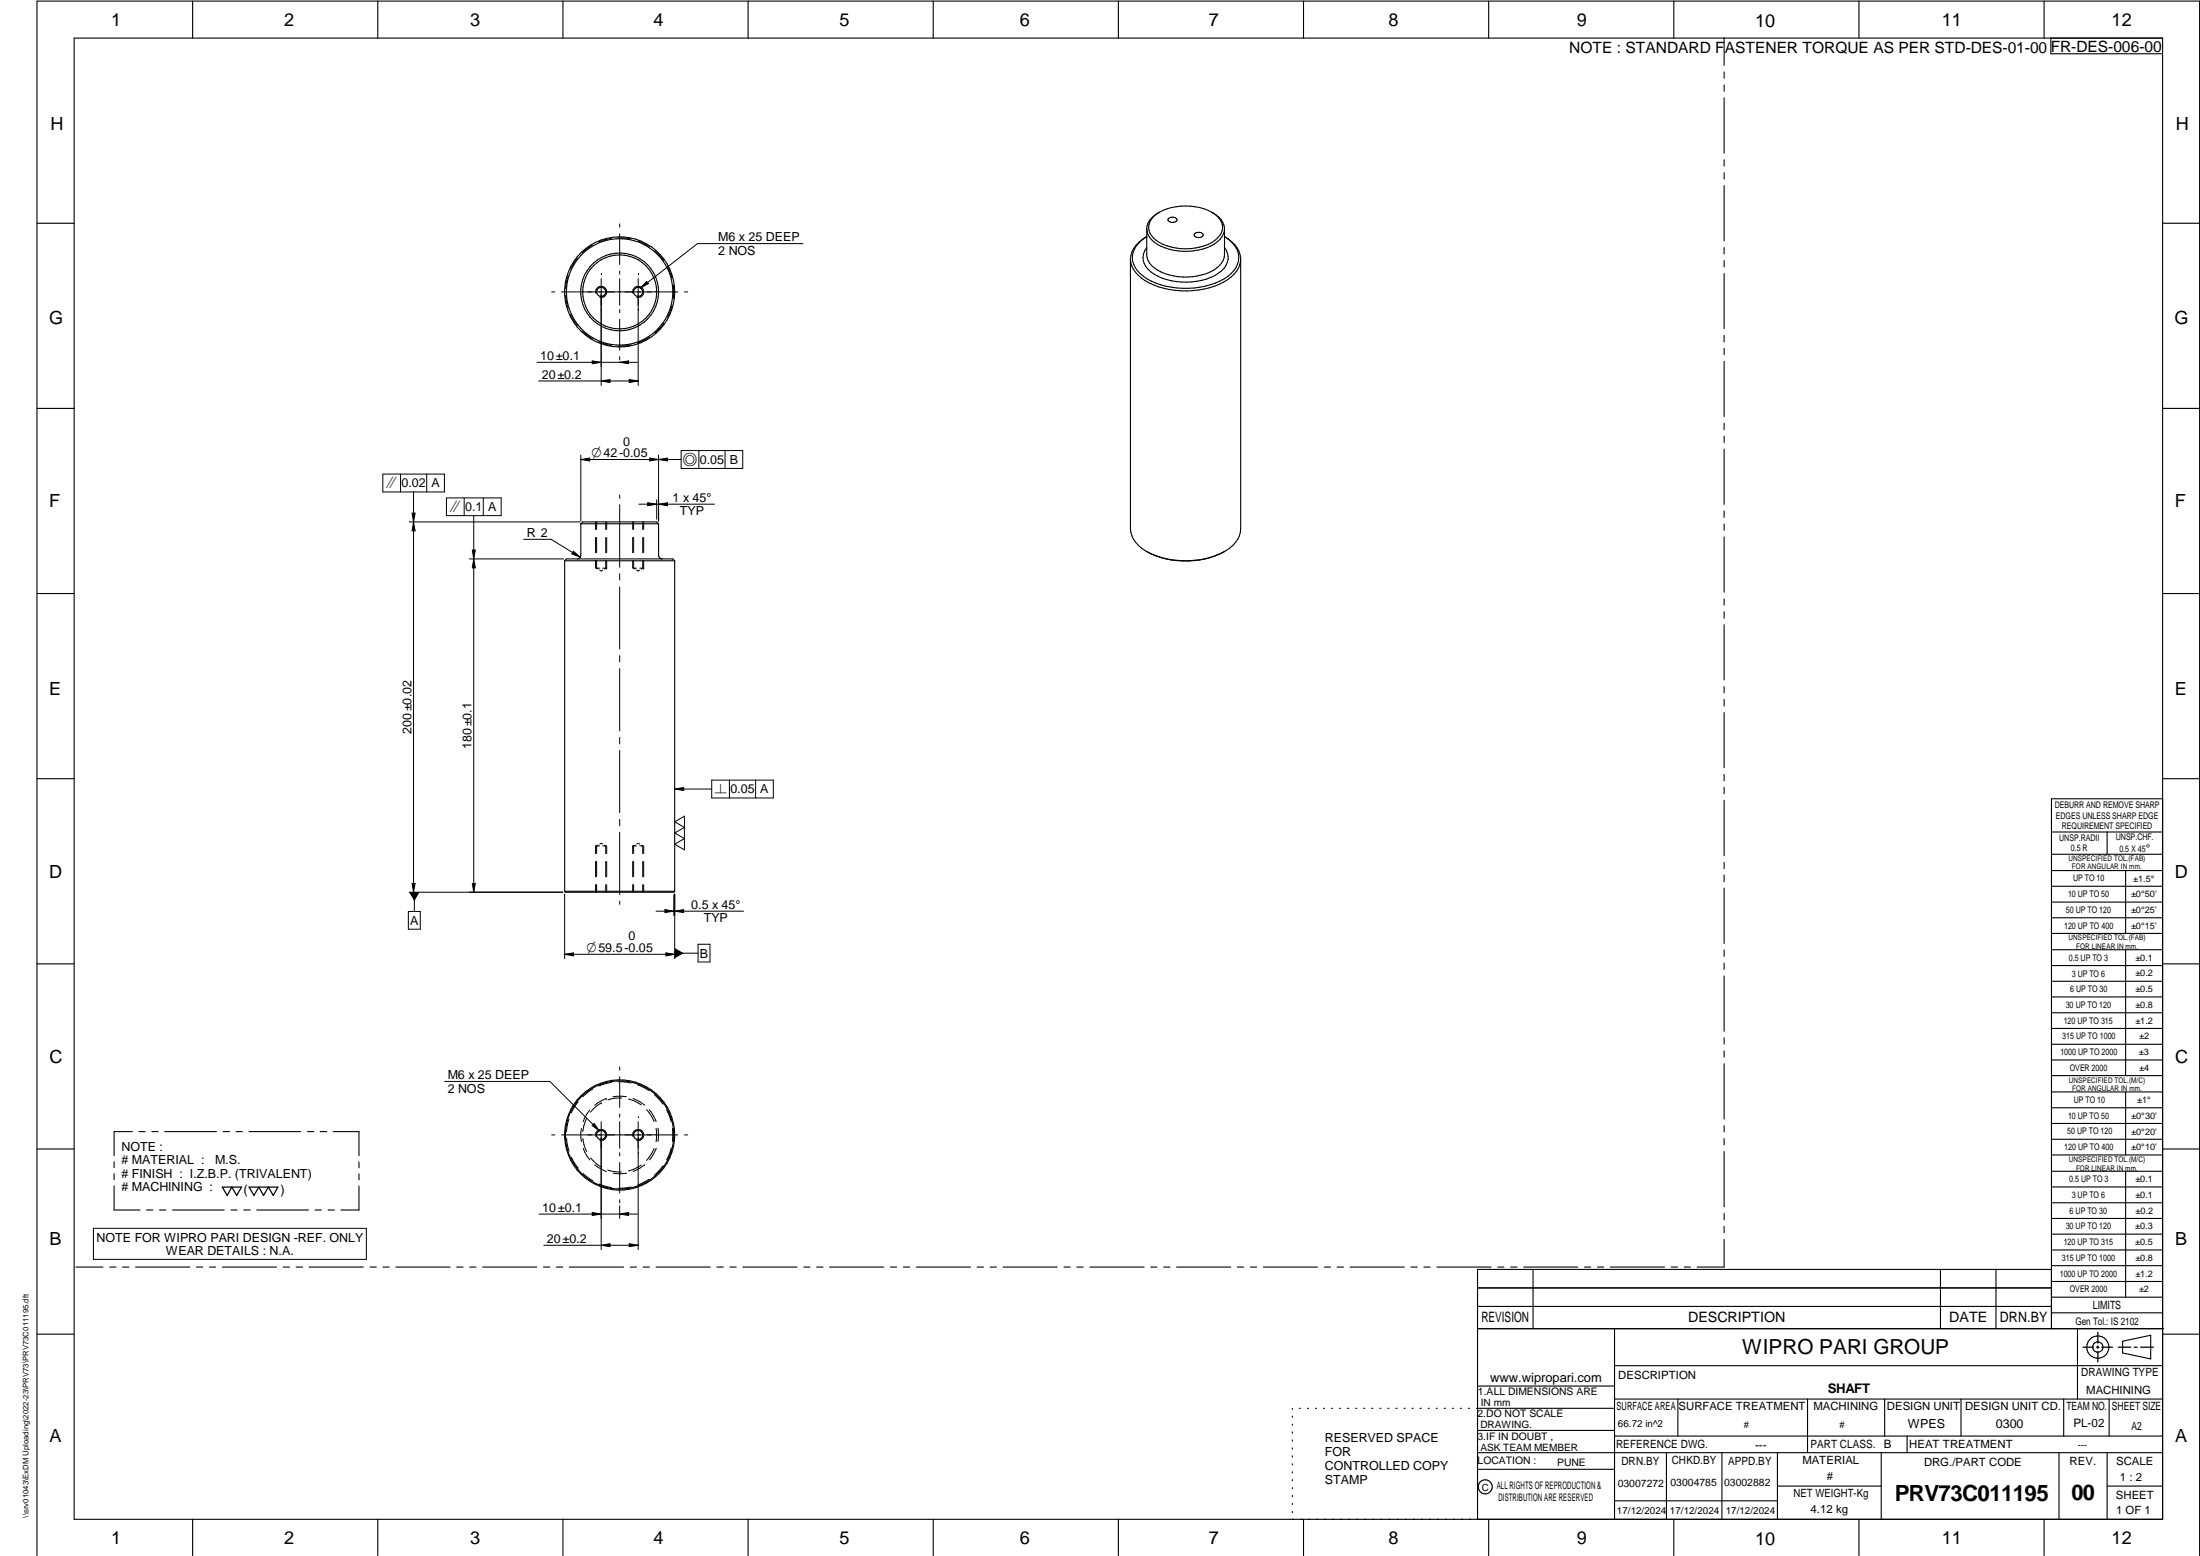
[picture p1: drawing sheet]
<svg xmlns="http://www.w3.org/2000/svg" width="594mm" height="420mm" viewBox="0 0 594 420" stroke-linecap="round" stroke-linejoin="round" font-family="sans-serif">
<g fill="none" stroke="#000" stroke-width=".3">
<path d="M20 10.3h564v400h-564zM52 .3v10M102 .3v10M152 .3v10M202 .3v10M252 .3v10M302 .3v10M352 .3v10M402 .3v10M452 .3v10M465.6 10.2v7.5M465.6 19.4v1.7"/>
<path d="M502 .3v10M552 .3v10M553.8 10.3v4.2h30.1M465.6 22.9v1.7M465.6 26.4v15M313.1 57.3l-.4 .2a5.3 5.3 0 0 0-3 4.3M313.1 57.3a4.2 4.2 0 0 0-2.2 6.3 10.6 10.6 0 0 0 7.9 3.5 13.7 13.7 0 0 0 10-2.8 3.9 3.9 0 0 0-.7-6.4l-.9-.6M315.5 59.1a1.6 1.6 0 0 1 2.3 .1 1.29 1.29 0 0 1-2.1 .6l-.2-.2zM327.2 57.3a15.6 15.6 0 0 0-14.1 0M327.2 57.3a5.2 5.2 0 0 1 3.4 5.1 7.5 7.5 0 0 1-5.8 4.9 16.1 16.1 0 0 1-13.1-1.9 5 5 0 0 1-2-3.6M465.6 43.1v1.7M465.6 46.7v1.6"/>
<path d="M465.6 50.1v15M10 60.3h10M309.6 63.9a7.8 7.8 0 0 0-4.3 6.1M309.7 63.9h.1M322.5 63.2a1.4 1.4 0 0 1 2.4 .4 1.53 1.53 0 0 1-2.5-.1zM330.7 63.9h.1M330.7 61.8v6.9a6.3 6.3 0 0 1-4.9 5.2 15.9 15.9 0 0 1-14.1-1.6 4.6 4.6 0 0 1-2-3.6v-6.9M330.7 63.9a7.7 7.7 0 0 1 4.3 5.7 7.4 7.4 0 0 1-4.6 6.6 23 23 0 0 1-21.2-.4 7.6 7.6 0 0 1-3.9-5.8M330.7 66.8a4.5 4.5 0 0 1-1.6 6.9 17.2 17.2 0 0 1-18.3-.3 4.4 4.4 0 0 1-1.1-6.6M330.7 63.9a6.3 6.3 0 0 1 3.5 7.4 10.6 10.6 0 0 1-7.3 5.6 21.8 21.8 0 0 1-18.2-2.3 5.8 5.8 0 0 1-2.2-7.6 9.3 9.3 0 0 1 3.2-3.1M335 70v72.8a7.9 7.9 0 0 1-5.2 6.6 23.3 23.3 0 0 1-20.4-.6 7.7 7.7 0 0 1-4.1-6v-72.8M465.6 66.8v1.7"/>
<path d="M465.6 70.4v1.7M465.6 73.9v14.9M584 60.3h10M465.6 90.6v1.7M465.6 94.1v1.7M465.6 97.6v14.9M10 110.3h10M465.6 114.3v1.7M465.6 117.8v1.7M584 110.3h10M465.6 121.3v14.9M465.6 138v1.7"/>
<path d="M152.5 151.4v89.3M152.5 151.4h29.7M152.5 151.4l.4-.5h28.8l.5 .5M156.8 141.4v8.5a1.01 1.01 0 0 1-1 1M156.8 141.4l.5-.5h20l.5 .5M156.8 141.4h21M177.8 141.4v8.5a1.01 1.01 0 0 0 1.1 1M182.2 151.4v89.3M330.7 148.9a22.9 22.9 0 0 1-21.1 0M465.6 141.5v1.7M465.6 145v14.9M10 160.3h10"/>
<path d="M465.6 161.7v1.7M465.6 165.2v1.7M465.6 168.7v14.9M584 160.3h10M465.6 185.4v1.7M465.6 188.9v1.7M465.6 192.4v14.9M10 210.3h10M465.6 209.1v1.7M465.6 212.6v1.7M465.6 216.1v14.9M584 215.7h-30v143.1"/>
<path d="M584 210.3h10M465.6 232.8v1.7M465.6 236.3v1.7M465.6 239.8v15M554 224.7h30M554 230.7h30M554 235.1h30M554 239.3h30M569 224.7v6M574 235.1v17M152.5 240.7h29.7M182.2 240.7l-.3 .2h-29.2l-.2-.2"/>
<path d="M465.6 256.5v1.7M554 243.6h30M554 247.8h30M554 252.1h30M554 256.5h30M574 256.5v33.9M10 260.3h10M465.6 260.1v1.6M465.6 263.5v15M554 260.7h30M554 265h30M554 269.2h30"/>
<path d="M554 273.5h30M554 277.7h30M584 260.3h10M465.6 280.2v1.7M465.6 283.8v1.7M465.6 287.2v15M554 282h30M554 286.2h30M554 290.4h30M554 294.9h30M554 299.1h30M574 294.9v17"/>
<path d="M10 310.3h10M30.8 313.7v1.6M30.8 316.9v1.7M35.7 305.6h-4.9v6.4M37.5 305.6h1.7M41 305.6h1.7M44.5 305.6h14M60.2 305.6h1.8M63.7 305.6h1.7M67.3 305.6h13.9M83 305.6h1.7M86.5 305.6h1.7"/>
<path d="M90 305.6h6.9v6.5M96.9 313.7v1.6M96.9 317v1.6M465.6 304v1.6M465.6 307.5v1.7M465.6 310.9v15M554 303.4h30M554 307.6h30M554 311.9h30M554 316.3h30M574 316.3v34M584 310.3h10"/>
<path d="M30.8 320.2v6.5h7M39.6 326.7h1.7M43.1 326.7h1.7M46.6 326.7h13.9M62.4 326.7h1.6M65.8 326.7h1.8M69.3 326.7h14M85.1 326.7h1.7M88.6 326.7h1.7M96.9 320.3v6.4h-4.8M465.6 334.7v7.4h-7.3M465.6 327.7v1.7"/>
<path d="M465.6 331.2v1.7M554 320.5h30M554 324.8h30M554 329h30M554 333.2h30M554 337.5h30M20.5 342.1h7.3M29.6 342.1h1.7M33.1 342.1h1.7M36.6 342.1h14.7M53 342.1h1.7M56.6 342.1h1.6"/>
<path d="M60.1 342.1h14.6M76.5 342.1h1.7M80 342.1h1.7M83.5 342.1h14.6M99.9 342.1h1.7M103.4 342.1h1.7M106.9 342.1h14.6M123.3 342.1h1.7M126.8 342.1h1.7M130.3 342.1h14.6M146.8 342.1h1.7M150.2 342.1h1.8"/>
<path d="M153.7 342.1h14.7M170.2 342.1h1.7M173.7 342.1h1.7M177.2 342.1h14.6M193.6 342.1h1.7M197.1 342.1h1.7M200.6 342.1h14.6M217 342.1h1.7M220.5 342.1h1.7M224 342.1h14.7M240.4 342.1h1.7M244 342.1h1.7"/>
<path d="M247.4 342.1h14.7M263.9 342.1h1.7M267.4 342.1h1.7M270.9 342.1h14.6M287.3 342.1h1.7M290.8 342.1h1.7M294.3 342.1h14.6M310.7 342.1h1.7M314.2 342.1h1.7M317.7 342.1h14.7M334.1 342.1h1.8M337.6 342.1h1.7"/>
<path d="M341.2 342.1h14.6M357.6 342.1h1.7M361.1 342.1h1.7M364.6 342.1h14.6M381 342.1h1.7M384.5 342.1h1.7M388 342.1h14.6M399 358.8h185.2M399 352.8h155M399 347.8h155M404.4 342.1h1.7M407.9 342.1h1.8"/>
<path d="M411.4 342.1h14.7M414 342.8v16M427.9 342.1h1.6M431.4 342.1h1.7M434.8 342.1h14.7M436 358.8v51.5M451.3 342.1h1.7M454.8 342.1h1.7M524 342.8v16M539 342.8v16M554 341.8h30M554 346h30"/>
<path d="M554 350.3h30M554 354.5h30M554 342.8h-155v67.5M561 358.8v19M10 360.3h10M399 374.3h37M436 377.8h148M453.1 377.8v10M488.1 377.8v14.5M508.9 377.8v10M529.5 377.8v10M557.3 377.8v10"/>
<path d="M569.5 377.8v10M573.2 362.2l7.6-1.6v6.3l-7.6-1.6zM584 368.8h-148M584 360.3h10M349 380.3v.3M349 382.4v.3M349 384.6v.3M349 386.7v.3M349 388.8v.3M349 391v.3M349 393.1v.3M349 395.3v.3"/>
<path d="M349 397.4v.3M349 399.5v.3M350.9 380.3h.2M353.1 380.3h.2M355.2 380.3h.3M357.4 380.3h.3M359.6 380.3h.3M361.7 380.3h.3M363.9 380.3h.3M366.1 380.3h.3M368.3 380.3h.2M370.4 380.3h.3"/>
<path d="M372.6 380.3h.3M374.8 380.3h.3M376.9 380.3h.4M379.1 380.3h.3M381.3 380.3h.3M383.4 380.3h.4M385.6 380.3h.3M387.8 380.3h.3M390 380.3h.3M392.2 380.3h.3M394.3 380.3h.3M396.5 380.3h.3"/>
<path d="M398.7 380.3h37.3M399 396.7h37M399 392.3h185M399 386.2h37M436 387.8h148M450 392.3v18M465 392.3v18M480 392.3v18M508 392.3v18M515 387.8v4.5M556 392.3v18M569 392.3v18"/>
<path d="M52 410.3v9.7M102 410.3v9.7M152 410.3v9.7M202 410.3v9.7M252 410.3v9.7M302 410.3v9.7M349 401.7v.3M349 403.8v.4M349 406v.3M349 408.1v.3M352 410.3v9.7M402 410.3v9.7"/>
<path d="M436 405.3h44M452 410.3v9.7M480 401.3h28M502 410.3v9.7M552 410.3v9.7M569 401.3h15M10 420v-419.7h584v419.7"/>
<circle cx="162.3" cy="78.8" r="1.23"/>
<circle cx="167.3" cy="78.8" r="14.4"/>
<circle cx="167.3" cy="78.8" r="10.5"/>
<circle cx="167.3" cy="78.8" r="10"/>
<circle cx="167.3" cy="78.8" r="14.9"/>
<circle cx="172.3" cy="78.8" r="1.24"/>
<circle cx="162.3" cy="306.4" r="1.23"/>
<circle cx="167.3" cy="306.5" r="14.6"/>
<circle cx="167.3" cy="306.5" r="14.9"/>
<circle cx="172.3" cy="306.4" r="1.23"/>
<circle cx="566.5" cy="363.7" r="1.39"/>
<circle cx="566.5" cy="363.8" r="3"/>
<circle cx="401.1" cy="401.5" r="1.9"/>
</g>
<g fill="none" stroke="#000" stroke-width=".27">
<path d="M149 78.8h.8M151.6 78.8h31.4M152.8 79.8l.2 2.2 .4 1.3M153.4 74.4l-.4 1.3-.2 2.2M155.9 69.7l-1.9 3M160 66.2l-2.8 2.1M160.9 79.2a1.49 1.49 0 0 1 1.3-1.9 1.49 1.49 0 0 1 1.6 1.7 1.49 1.49 0 0 1-1.8 1.3M162.3 75.2v28.9M165.1 64.4l-3.5 1M166.9 64.2l3.5 .4M167.3 60.5v.8M167.3 63.1v8.3"/>
<path d="M167.3 73.2v.8M167.3 75.2v7.2M170.9 79.2a1.49 1.49 0 0 1 1.3-1.9 1.49 1.49 0 0 1 1.6 1.7 1.49 1.49 0 0 1-1.8 1.3M172.2 65.1l3.2 1.5M172.3 75.2v28.9M174.6 76l.5 .6-2.1 1.2zM176.9 67.7l1.1 1 1.2 1.7M180.2 71.9l1.3 3.3M181.8 77l.1 3.6M184.8 78.8h.9M216.8 65.8h-28.5l-15.3 12M145 97.8h27.1"/>
<path d="M154 85h.1M154 85l1.9 3M157.2 89.3l2.8 2.2M159.9 97.5l2.4 .3-2.4 .4zM161.7 92.3l1.7 .6 1.7 .4M167.3 97.8l2.4-.3v.7zM167.3 83.6v.9M167.3 86.2v8.3M167.3 96.3v.9M170.5 93.1l-3.6 .3M175.4 91l-3.2 1.6M179.2 87.2l-2.3 2.7"/>
<path d="M181.5 82.4l-1.3 3.3M145.5 102.9h26.8M162.3 102.9l2.4-.4v.8zM169.9 102.5l2.4 .4-2.4 .4zM103.4 128h16.6v4.8h-16.6zM108.2 128v4.8M111.3 138.6h.8l-.4 2.3zM111.7 132.8v108.1M115.2 128v4.8M120.6 134.5h14.7v4.7h-14.7zM125.3 134.5v4.7M127.9 139.2v101.7"/>
<path d="M130.5 134.5v4.7M156.8 124.1l2.5-.4v.8zM156.8 124.1h27.1M156.8 122.9v17.8M167.3 133.6v.9M167.3 136.3v16.9M172.5 136.1h20.4M174.9 135.8l2.4 .3-2.4 .5zM175.4 123.7v.8l4.8-.8v.8zM177.3 135v5.2M177.8 136.1l2.4-.3v.8zM177.8 122.9v17.8"/>
<path d="M183.9 121.7h16.7v4.8h-16.7zM188.7 121.7v4.8M195.8 121.7v4.8M110.5 140.9h46.1M111.7 140.9l.4 2.4h-.8zM126.7 150.9h25.5M127.5 148.5h.8l-.4 2.4zM127.9 150.9l.4 2.4h-.8zM141.4 145.6h7.4l7.9 4.9M154.8 148.8l1.9 1.7-2.3-.9zM160.8 151.3v2.1M160.8 140.9v2.1"/>
<path d="M160.8 145.1v4.1M161 153.4h.9M161.1 140.9v2.1M161.1 145.1v4.1M161.1 151.3v2.1l.4 .3M161.9 153.9l.4 .3 .4-.2M162.8 153.4h.9M163.6 140.9v2.1M163.6 145.2v4.1M163.6 151.4v2l-.5 .3M163.8 153.4h.1M163.8 140.9v2.1"/>
<path d="M163.8 145.1v4.1M163.8 151.3v2.1M167.3 154.9v1.7M167.3 158.5v16.8M170.9 151.3v2.1M170.9 140.9v2.1M170.9 145.1v4.1M171 153.4h.9M171.1 140.9v2.1M171.1 145.1v4.1M171.1 151.3v2.1l.4 .3M171.9 153.9l.4 .3 .4-.2"/>
<path d="M172.8 153.4h.8M173.6 140.9v2.1M173.6 145.2v4.1M173.6 151.4v2l-.5 .3M173.8 153.4h.1M173.8 140.9v2.1M173.8 145.1v4.1M173.8 151.3v2.1M167.3 177v1.7M167.3 180.6v16.8M167.3 199.1v1.8M167.3 202.6v16.9"/>
<path d="M182.2 213.1h10M182.2 213.1l2.4-.5v.8zM192.2 210.7h16.6v4.8h-16.6zM197 210.7v4.8M204 210.7v4.8M111.3 238.5h.8l-.4 2.4zM127.5 238.5h.8l-.4 2.4zM160.8 228.4h.1M160.8 228.4v2.1M160.8 232.6v4.2M160.8 238.9v2M161 228.4h.9"/>
<path d="M161.1 232.6v4.1M161.1 238.8v2.1M161.5 228.2l-.4 .2v2.1M162.7 227.9l-.4-.2-.3 .2M162.8 228.4h.9M163.2 228.2l.4 .2v2.1M163.6 232.6v4.2M163.6 238.9v2M163.8 228.4v2.1M163.8 232.6v4.2M163.8 238.9v2M167.3 221.2v1.8"/>
<path d="M167.3 224.7v16.9M170.9 228.4h.1M170.9 228.4v2.1M170.9 232.6v4.2M170.9 238.9v2M171 228.4h.9M171.1 232.6v4.1M171.1 238.8v2.1M171.5 228.2l-.4 .2v2.1M172.8 228.4h.8M172.8 227.9l-.5-.2-.3 .2M173.2 228.2l.4 .2v2.1"/>
<path d="M173.6 232.6v4.2M173.6 238.9v2M173.8 228.4v2.1M173.8 232.6v4.2M173.8 238.9v2M182.2 221.9l2.6-1.5v9.1l-2.6-1.5 2.6-1.6-2.6-1.5 2.6-1.5zM110.3 246.1h3.2v4.8h-3.2zM110.5 240.9h41.5M111.9 240.9v5.2M152.5 241.4v17.5M152.5 257.7h29.7M152.5 257.7l2.3-.4v.8z"/>
<path d="M167.3 243.3v.9M177.2 246h23.6M179.6 245.6l2.3 .4-2.3 .4zM179.8 257.3l2.4 .4-2.4 .4zM181.9 241.6v5.6M182.2 241.4v17.5M182.2 246l2.4-.4v.8zM182.2 257.4h6.3M188.5 255h3.2v4.8h-3.2zM120.1 292h28.4l13.3 13.4M156.1 297.5l-1.8 3M159.3 299.8l-1.4 2.1-.4 1"/>
<path d="M160.1 294l-2.8 2.2M162.3 297.8h.1M162.3 297.8l-1.1 .7-1.7 1.8M163.7 296.6l-1.2 .6-1.9 1.2M163.7 296.6h.1M165.1 292.3l-3.4 .9M166.9 292.1l3.4 .3M167.3 288.1v.9M167.3 290.7v8.3M167.8 296.5a8.5 8.5 0 0 0-3.6 .5M169.1 296.1l-1.4-.1-2.2 .2M169.7 296.8a8.3 8.3 0 0 1 3.4 1.6"/>
<path d="M170.9 296.6l1.9 .9 1.2 .9M172.1 292.9l2 .9 1.1 .7M174.6 299.6l1.4 1.9 .6 1.3M175.3 299.7l1.2 1.6 .7 1.6M176.7 295.6l2.3 2.6M180 299.7l1.3 3.2M149 306.5h.8M151.6 306.5h31.4M153 307.4l.7 3.4M153.6 302.2l-.6 3.4M154.3 312.5h.1M154.3 312.5l1.9 3"/>
<path d="M157 304.7l-.2 1.1 .2 2.5M157.4 307.5l.3 1.6 .7 1.9M157.4 316.8l2.7 2.1M157.5 310.1l.4 .9 1.4 2.2M158.4 301.9l-.7 2-.3 1.6M159.5 312.7l1.7 1.7 1.1 .7M159.9 303.9l.5-.5 1.4 2zM160.6 314.5l3.1 1.9M160.9 306.9a1.51 1.51 0 0 1 1.3-1.9 1.51 1.51 0 0 1 1.7 1.6 1.51 1.51 0 0 1-1.9 1.3M161.8 319.7l1.7 .6 1.6 .4M162.3 302.9v34.5M164.1 315.9l1.9 .5h1.8"/>
<path d="M165.6 316.8l2.1 .1 1.5-.1M167.3 302.9v7.1M167.3 300.8v.9M167.3 311.3v.8M167.3 313.9v8.3M170.9 306.9a1.51 1.51 0 0 1 1.3-1.9 1.51 1.51 0 0 1 1.6 1.6 1.51 1.51 0 0 1-1.8 1.3M172.3 302.9v34.5M172.3 301.5h.1M173.1 314.6l-2 1.1-1.4 .5M174.1 314.5l-1.3 1-1.9 .8M175.3 318.4l-3.1 1.6M176.6 310.2l-.6 1.3-1.4 1.9"/>
<path d="M177.2 304.7l.1 1.8-.1 1.8M177.2 310l-.7 1.6-1.1 1.6M177.7 304.6l.1 1.9-.1 1.7M179.1 314.7l-2.4 2.7M181.3 310l-1.3 3.2M181.6 304.7v3.5M184.8 306.5h.9M25.2 331.7h73.7v8.4h-73.7zM145.6 327.8h26.5M146.8 336.3h25.5M159.9 327.4l2.4 .4-2.4 .4zM162.3 336.3l2.4-.5v.8z"/>
<path d="M167.3 325.6v3.4M167.3 327.8l2.4-.4v.8zM167.3 324v.8M169.9 335.8l2.4 .5-2.4 .3zM170.4 320.5l-3.5 .3"/>
</g>
<path d="M60 320.5h5.2l-1.3 2.3-1.3-2.3-1.3 2.3zM67.3 320.5h7.8l-1.3 2.3-1.3-2.3-1.3 2.3-1.3-2.3-1.3 2.3zM566.5 359.7v3M562.5 363.8h2.9M566.1 363.8h.7M566.5 363.4v.7M566.5 364.9v2.8M567.6 363.8h2.9M572 363.8h3.4M576.3 363.8h.8M578 363.8h3.5" fill="none" stroke="#000" stroke-width=".34"/>
<g fill="#000">
<path d="M174.6 76l.5 .6-2.1 1.2zM159.9 97.5l2.4 .3-2.4 .4zM167.3 97.8l2.4-.3v.7zM162.3 102.9l2.4-.4v.8zM169.9 102.5l2.4 .4-2.4 .4zM111.3 138.6h.8l-.4 2.3zM156.8 124.1l2.5-.4v.8zM174.9 135.8l2.4 .3-2.4 .5zM175.4 123.7l2.4 .4-2.4 .4zM177.8 136.1l2.4-.3v.8zM177.8 124.1l2.4-.4v.8zM111.7 140.9l.4 2.4h-.8z"/>
<path d="M127.9 150.9l.4 2.4h-.8zM127.5 148.5h.8l-.4 2.4zM154.8 148.8l1.9 1.7-2.3-.9zM182.2 213.1l2.4-.5v.8zM111.3 238.5h.8l-.4 2.4zM127.5 238.5h.8l-.4 2.4zM110.5 240.9h2.8l-1.4 2.4zM152.5 257.7l2.3-.4v.8zM179.6 245.6l2.3 .4-2.3 .4zM179.8 257.3l2.4 .4-2.4 .4zM182.2 256l2.4 1.4-2.4 1.4zM182.2 246l2.4-.4v.8z"/>
<path d="M160.4 303.4l1.4 2-1.9-1.5zM159.9 327.4l2.4 .4-2.4 .4zM162.3 336.3l2.4-.5v.8zM167.3 327.8l2.4-.4v.8zM169.9 335.8l2.4 .5-2.4 .3z"/>
</g>
<text font-size="6" x="511.6" y="405.2">PRV73C011195</text>
<text font-size="5.9" x="559.4" y="405.1">00</text>
<text font-size="5.6" x="470.5" y="365.5">WIPRO PARI GROUP</text>
<g font-size="4.9">
<text x="30" y="6.9">1</text>
<text x="76.7" y="6.9">2</text>
<text x="127" y="6.9">3</text>
<text x="176.5" y="6.9">4</text>
<text x="226.7" y="6.9">5</text>
<text x="275.4" y="6.9">6</text>
<text x="326.4" y="6.9">7</text>
<text x="375" y="6.9">8</text>
<text x="425.8" y="6.9">9</text>
<text x="473.9" y="7.3">10</text>
<text x="524.3" y="6.9">11</text>
<text x="570.2" y="6.9">12</text>
<text x="13.6" y="35.1">H</text>
<text x="587.6" y="35.1">H</text>
<text x="13.2" y="87.5">G</text>
<text x="587.2" y="87.5">G</text>
<text x="13.2" y="137">F</text>
<text x="587.2" y="137">F</text>
<text x="13.2" y="187.6">E</text>
<text x="587.2" y="187.6">E</text>
<text x="13.2" y="237">D</text>
<text x="587.2" y="237">D</text>
<text x="13.4" y="287.1">C</text>
<text x="587.4" y="287.1">C</text>
<text x="13.4" y="336.2">B</text>
<text x="587.4" y="336.2">B</text>
<text x="13.4" y="389.3">A</text>
<text x="587.4" y="389.3">A</text>
<text x="30" y="416.9">1</text>
<text x="76.7" y="416.9">2</text>
<text x="127" y="416.9">3</text>
<text x="176.5" y="416.9">4</text>
<text x="226.7" y="416.9">5</text>
<text x="275.4" y="416.9">6</text>
<text x="326.4" y="416.9">7</text>
<text x="375" y="416.9">8</text>
<text x="425.8" y="416.9">9</text>
<text x="473.9" y="417.3">10</text>
<text x="524.3" y="416.9">11</text>
<text x="570.2" y="416.9">12</text>
</g>
<g font-size="4.2">
<text x="423.7" y="14.3">NOTE : STANDARD FASTENER TORQUE AS PER STD-DES-01-00</text>
<text x="553.8" y="14">FR-DES-006-00</text>
</g>
<g font-size="3.9">
<text x="400" y="357.1">REVISION</text>
<text x="455.9" y="357.1">DESCRIPTION</text>
<text x="526.4" y="357.1">DATE</text>
<text x="540" y="357.1">DRN.BY</text>
</g>
<g font-size="3.7">
<text x="159.8" y="123.5">O42-0.05</text>
<text x="184.4" y="125.3">a</text>
<text x="104.2" y="131.6">i</text>
<text x="121.4" y="138">i</text>
<text x="192.9" y="214.2">n</text>
<text x="158.4" y="257.1">O59.5-0.05</text>
</g>
<text font-size="3.6" x="493.6" y="376.1">SHAFT</text>
<g font-size="3.5">
<text x="65.8" y="322.5">(</text>
<text x="75.7" y="322.5">)</text>
<text x="402.4" y="373.3">www.wipropari.com</text>
</g>
<g font-size="3.4">
<text x="194" y="65.2">M6 x 25 DEEP</text>
<text x="194" y="68.8">2 NOS</text>
<text x="145.9" y="97.2">10±0.1</text>
<text x="146.3" y="102.3">20±0.2</text>
<text x="168.3" y="120.4">0</text>
<text x="189" y="125.3">0.05 B</text>
<text x="108.4" y="131.6">0.02 A</text>
<text x="181.6" y="135.6">1 x 45°</text>
<text x="125.6" y="138">0.1 A</text>
<text x="183.6" y="139.1">TYP</text>
<text x="142.2" y="145">R 2</text>
<text x="111.1" y="198.2" transform="rotate(-90 111.1 198.2)">200±0.02</text>
<text x="127.3" y="202.3" transform="rotate(-90 127.3 202.3)">180±0.1</text>
<text x="197.2" y="214.2">0.05 A</text>
<text x="186.6" y="245.4">0.5 x 45°</text>
<text x="110.7" y="249.7">A</text>
<text x="190" y="249">TYP</text>
<text x="169.7" y="254">0</text>
<text x="189" y="258.6">B</text>
<text x="120.9" y="291.4">M6 x 25 DEEP</text>
<text x="120.9" y="295">2 NOS</text>
<text x="32.8" y="310.8">NOTE :</text>
<text x="32.8" y="314.4"># MATERIAL :</text>
<text x="32.8" y="318"># FINISH : I.Z.B.P. (TRIVALENT)</text>
<text x="58.1" y="314.4">M.S.</text>
<text x="32.8" y="321.6"># MACHINING :</text>
<text x="146.4" y="327.2">10±0.1</text>
<text x="26.1" y="335.3">NOTE FOR WIPRO PARI DESIGN -REF. ONLY</text>
<text x="147.7" y="335.7">20±0.2</text>
<text x="44.8" y="338.9">WEAR DETAILS : N.A.</text>
<text x="357.8" y="389.5">RESERVED SPACE</text>
<text x="515.2" y="385.7">WPES</text>
<text x="538.9" y="385.6">0300</text>
<text x="357.8" y="393.3">FOR</text>
<text x="357.8" y="397">CONTROLLED COPY</text>
<text x="357.8" y="400.8">STAMP</text>
</g>
<g font-size="3.1">
<text x="565.1" y="353.5">LIMITS</text>
<text x="562" y="371.7">DRAWING TYPE</text>
<text x="437" y="372.3">DESCRIPTION</text>
<text x="563.4" y="376.3">MACHINING</text>
<text x="436.5" y="380.8">SURFACE AREA</text>
<text x="453.3" y="380.8">SURFACE TREATMENT</text>
<text x="489.7" y="380.8">MACHINING</text>
<text x="509.5" y="380.8">DESIGN UNIT</text>
<text x="530.6" y="380.8">DESIGN UNIT CD.</text>
<text x="558" y="380.6">TEAM NO.</text>
<text x="570.3" y="380.7">SHEET SIZE</text>
<text x="559.9" y="385.4">PL-02</text>
<text x="575.6" y="386.1">A2</text>
<text x="436.4" y="391.1">REFERENCE DWG.</text>
<text x="437.8" y="395.5">DRN.BY</text>
<text x="451.4" y="395.4">CHKD.BY</text>
<text x="466.6" y="395.5">APPD.BY</text>
<text x="474" y="391.2">---</text>
<text x="486.7" y="395.4">MATERIAL</text>
<text x="488.9" y="390.9">PART CLASS.</text>
<text x="508.7" y="391">B</text>
<text x="515.6" y="390.9">HEAT TREATMENT</text>
<text x="519.6" y="395.9">DRG./PART CODE</text>
<text x="558.9" y="395.5">REV.</text>
<text x="571.4" y="395.6">SCALE</text>
<text x="493.3" y="399.7">#</text>
<text x="572.5" y="399.9">1 : 2</text>
<text x="484.3" y="404.2">NET WEIGHT-Kg</text>
<text x="571.4" y="404.7">SHEET</text>
<text x="488.9" y="408.6">4.12 kg</text>
<text x="571.4" y="408.8">1 OF 1</text>
</g>
<text font-size="3" x="579.5" y="230.1">°</text>
<g font-size="2.8">
<text x="560.4" y="357.7">Gen Tol.: IS 2102</text>
<text x="399.1" y="376.6">1.ALL DIMENSIONS ARE</text>
<text x="399" y="382.7">2.DO NOT SCALE</text>
<text x="399" y="388.7">3.IF IN DOUBT ,</text>
<text x="399" y="395.4">LOCATION :</text>
<text x="420.5" y="396">PUNE</text>
<text x="404.2" y="402">ALL RIGHTS OF REPRODUCTION &amp;</text>
<text x="436.8" y="401.5">03007272</text>
<text x="451.1" y="401.3">03004785</text>
<text x="465.6" y="401.2">03002882</text>
<text x="404.7" y="405.4">DISTRIBUTION ARE RESERVED</text>
</g>
<g font-size="2.7">
<text x="399.9" y="379.7">IN mm</text>
<text x="399.7" y="385.7">DRAWING.</text>
<text x="436.9" y="385.4">66.72 in^2</text>
<text x="399.7" y="391.8">ASK TEAM MEMBER</text>
<text x="400.1" y="402.5">C</text>
<text x="436.6" y="408.7">17/12/2024</text>
<text x="450.9" y="408.8">17/12/2024</text>
<text x="466" y="408.9">17/12/2024</text>
</g>
<g font-size="2.5">
<text x="554.9" y="218.3">DEBURR AND REMOVE SHARP</text>
<text x="555.2" y="221">EDGES UNLESS SHARP EDGE</text>
<text x="556.1" y="227.1">UNSP.RADII</text>
<text x="556.8" y="223.8">REQUIREMENT SPECIFIED</text>
<text x="571.4" y="226.9">UNSP.CHF.</text>
<text x="559.2" y="229.9">0.5 R</text>
<text x="572.3" y="230.1">0.5 X 45</text>
<text x="559.8" y="238">UP TO 10</text>
<text x="576.1" y="238.1">±1.5°</text>
<text x="558.5" y="242.2">10 UP TO 50</text>
<text x="575.5" y="242.3">±0°50'</text>
<text x="557.4" y="250.7">120 UP TO 400</text>
<text x="557.9" y="246.5">50 UP TO 120</text>
<text x="575.5" y="250.7">±0°15'</text>
<text x="575.5" y="246.5">±0°25'</text>
<text x="558.7" y="259.4">0.5 UP TO 3</text>
<text x="559.5" y="263.7">3 UP TO 6</text>
<text x="576.6" y="263.6">±0.2</text>
<text x="576.6" y="259.4">±0.1</text>
<text x="559" y="267.9">6 UP TO 30</text>
<text x="576.6" y="267.9">±0.5</text>
<text x="557.8" y="272.2">30 UP TO 120</text>
<text x="576.6" y="272.2">±0.8</text>
<text x="556.9" y="280.7">315 UP TO 1000</text>
<text x="557.3" y="276.4">120 UP TO 315</text>
<text x="576.6" y="276.4">±1.2</text>
<text x="577.7" y="280.7">±2</text>
<text x="556.4" y="284.9">1000 UP TO 2000</text>
<text x="577.6" y="284.9">±3</text>
<text x="558.9" y="289.2">OVER 2000</text>
<text x="577.7" y="289.3">±4</text>
<text x="560" y="297.9">UP TO 10</text>
<text x="577.1" y="297.9">±1°</text>
<text x="558.5" y="302.1">10 UP TO 50</text>
<text x="575.5" y="302.1">±0°30'</text>
<text x="557.4" y="310.6">120 UP TO 400</text>
<text x="558.2" y="306.3">50 UP TO 120</text>
<text x="575.5" y="310.6">±0°10'</text>
<text x="575.5" y="306.4">±0°20'</text>
<text x="558.8" y="319.2">0.5 UP TO 3</text>
<text x="559.4" y="323.4">3 UP TO 6</text>
<text x="576.6" y="319.2">±0.1</text>
<text x="576.6" y="323.5">±0.1</text>
<text x="558.9" y="327.7">6 UP TO 30</text>
<text x="576.7" y="327.7">±0.2</text>
<text x="557.8" y="332">30 UP TO 120</text>
<text x="576.6" y="332">±0.3</text>
<text x="556.8" y="340.5">315 UP TO 1000</text>
<text x="557.3" y="336.3">120 UP TO 315</text>
<text x="576.6" y="336.3">±0.5</text>
<text x="576.6" y="340.5">±0.8</text>
<text x="556.2" y="344.7">1000 UP TO 2000</text>
<text x="576.6" y="344.7">±1.2</text>
<text x="558.9" y="349">OVER 2000</text>
<text x="577.6" y="349">±2</text>
<text x="470.9" y="385.5">#</text>
<text x="496.7" y="385.6">#</text>
<text x="561.1" y="391.1">---</text>
</g>
<g font-size="2.1">
<text x="558.5" y="232.4">UNSPECIFIED TOL.(FAB)</text>
<text x="559.5" y="234.7">FOR ANGULAR IN mm.</text>
<text x="558.6" y="253.9">UNSPECIFIED TOL.(FAB)</text>
<text x="560.7" y="256.3">FOR LINEAR IN mm.</text>
<text x="558.7" y="292.3">UNSPECIFIED TOL.(M/C)</text>
<text x="559.6" y="294.7">FOR ANGULAR IN mm.</text>
<text x="558.7" y="313.7">UNSPECIFIED TOL.(M/C)</text>
<text x="560.6" y="316.1">FOR LINEAR IN mm.</text>
<text x="7.7" y="409.8" transform="rotate(-90 7.7 409.8)">\\srv01043\ExDM Uploading\2022-23\PRV73\PRV73C011195.dft</text>
</g>
</svg>
